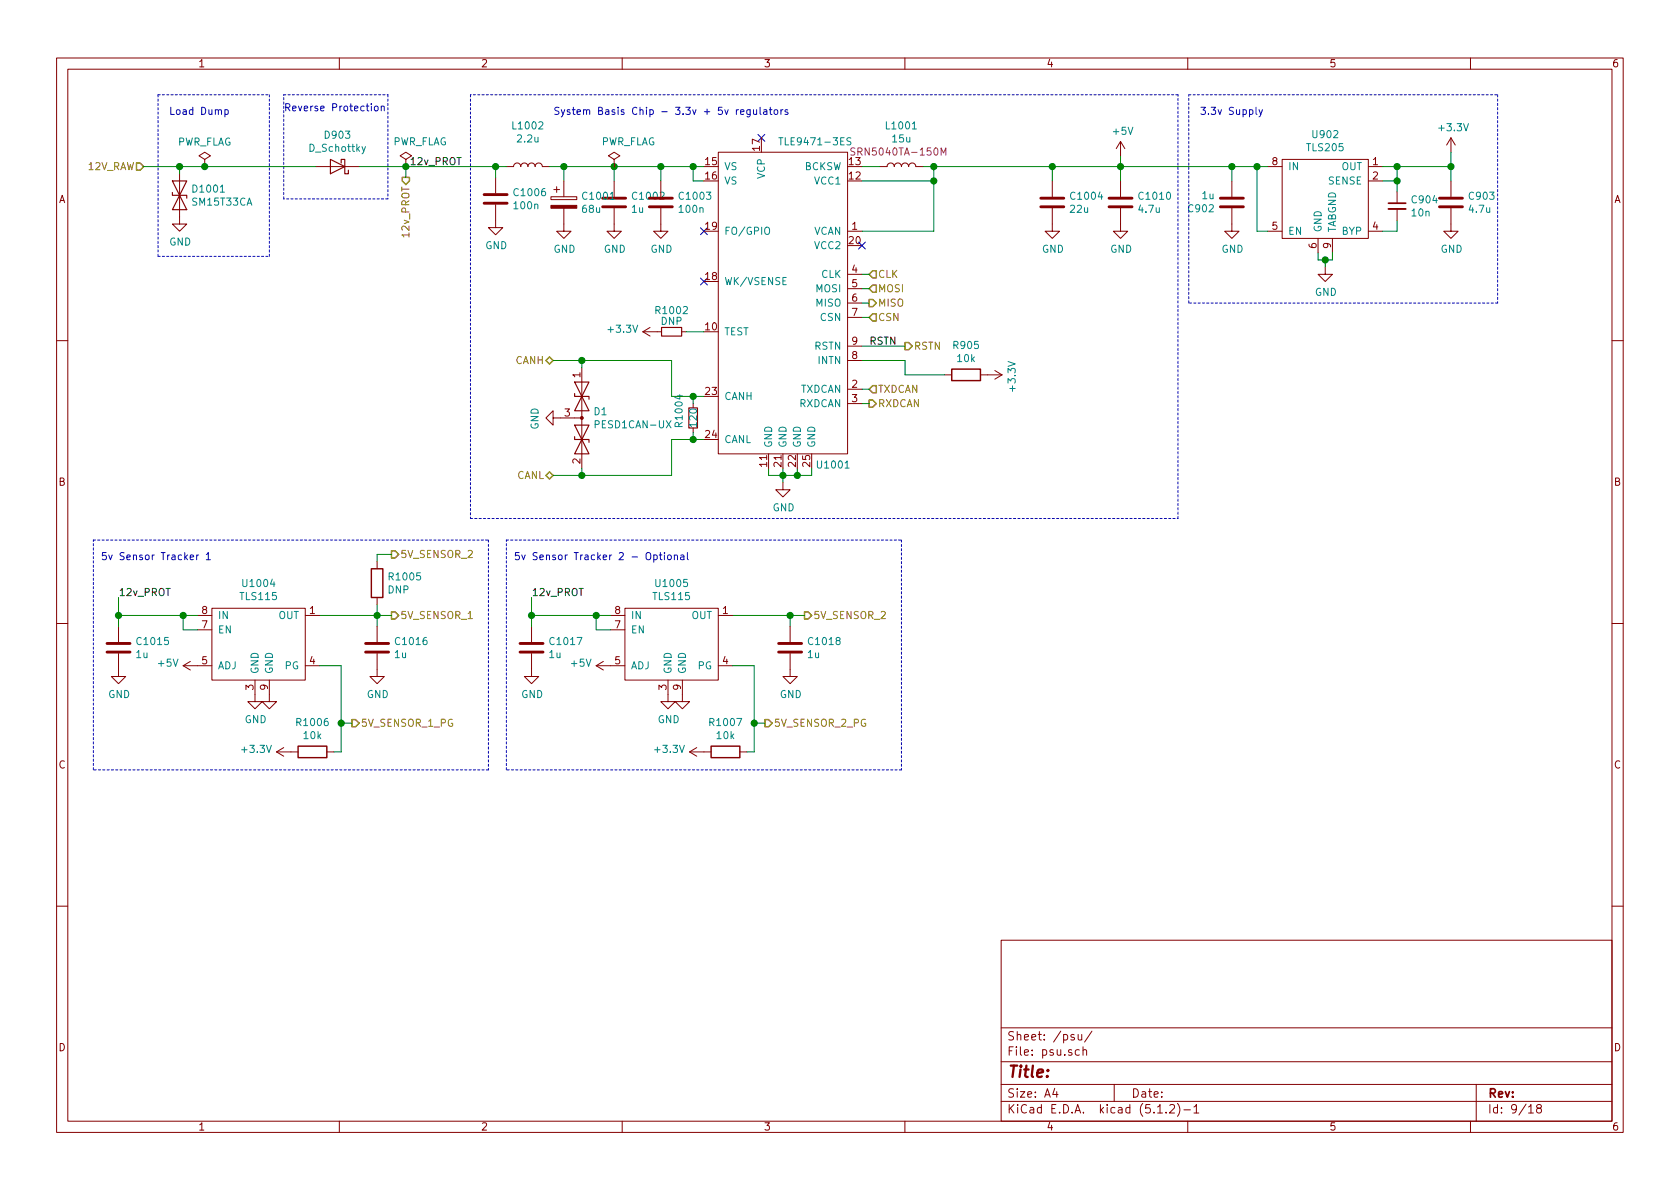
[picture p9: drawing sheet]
<svg xmlns="http://www.w3.org/2000/svg" width="297mm" height="210mm" viewBox="0 0 297 210" stroke-linecap="round" stroke-linejoin="round" font-family="sans-serif">
<g fill="none" stroke="#840000" stroke-width=".18">
<path d="M10 10.3h277v189.9h-277zM12 12.2h273v186.1h-273zM60 10.3v1.9M110 10.3v1.9M160 10.3v1.9M210 10.3v1.9M260 10.3v1.9M31.7 30.7v8.9h1.3l-1.3 1.3-1.2-1.3h1.2M36.2 28.2l1-.6-1-.7-1 .7 1 .6v1.3M36.2 29.5h.1M55.9 29.5h7.6M71.8 28.2l1-.6-1-.7-1.1 .7 1.1 .6v1.3"/>
<path d="M71.8 29.5h.1M87.6 36.2v4.1h1.3l-1.3 1.2-1.2-1.2h1.2M87.6 31.4v2.8M89.5 29.5h1.3a.63 .63 0 0 1 .6-.7 .63 .63 0 0 1 .7 .7 .63 .63 0 0 1 .6-.7 .63 .63 0 0 1 .6 .7 .63 .63 0 0 1 .7-.7 .63 .63 0 0 1 .6 .7 .63 .63 0 0 1 .6-.7 .63 .63 0 0 1 .7 .7h1.3M97.4 34.8h4.6v.5h-4.6zM97.9 33.5h1M98.4 33v1M99.7 36.8v4.1h1.3l-1.3 1.3-1.3-1.3h1.3M99.7 32v2.8M108.6 36.8v4.1h1.3l-1.3 1.3-1.3-1.3h1.3M108.6 28.2l1-.6-1-.7-1 .7 1 .6v1.3M108.6 29.5h.1"/>
<path d="M108.6 32v2.8M116.8 36.8v4.1h1.3l-1.3 1.3-1.2-1.3h1.2M116.8 32v2.8M127 26.9h22.9v53.4h-22.9zM155.6 29.5h1.2a.63 .63 0 0 1 .7-.7 .63 .63 0 0 1 .6 .7 .63 .63 0 0 1 .6-.7 .63 .63 0 0 1 .7 .7 .63 .63 0 0 1 .6-.7 .63 .63 0 0 1 .7 .7 .63 .63 0 0 1 .6-.7 .63 .63 0 0 1 .6 .7h1.3M186.1 36.8v4.1h1.2l-1.2 1.3-1.3-1.3h1.3M186.1 32v2.8M198.1 36.8v4.1h1.3l-1.3 1.3-1.3-1.3h1.3M198.1 25v2.6M198.1 32v2.8M198.1 25l-.7 1.3M198.1 25l.8 1.3"/>
<path d="M217.8 36.8v4.1h1.3l-1.3 1.3-1.3-1.3h1.3M217.8 32v2.8M224.2 29.5h2.5M226.7 28.2h15.2v14h-15.2zM241.9 29.5h2.6M241.9 32h2.6M247 33.9v2M247 37v2M256.5 36.8v4.1h1.3l-1.3 1.3-1.2-1.3h1.2M256.5 24.4l-.7 1.2M256.5 24.4v2.5M256.5 32v2.8"/>
<path d="M256.5 24.4l.8 1.2M113.7 58.7h3.3M113.7 58.7l1.2 .7M114.9 57.9l-1.2 .8M120.5 58.7h.8M149.9 40.9h2.5M149.9 48.5h2.5M149.9 51h2.5M149.9 53.6h2.5M149.9 56.1h2.5M224.2 40.9h2.5M233 42.2v2.5"/>
<path d="M234.3 47.2v1.3h1.3l-1.3 1.3-1.3-1.3h1.3M235.6 42.2v2.5M241.9 40.9h2.6M10 60.2h2M97.8 73.9v-1.3l-1.3 1.3 1.3 1.3v-1.3h5.1M102.9 65v17.8M122.6 71.4v.7M122.6 75.7v.7M149.9 68.8h2.5M149.9 71.4h2.5M149.9 63.7h2.5M149.9 61.2h2.5"/>
<path d="M167 66.3h1.3M173.4 66.3h3.8M175.9 65.5l1.3 .8M177.2 66.3l-1.3 .8M285 60.2h2M66.7 99.3v1.3M138.4 85.3v1.3h1.3l-1.3 1.3-1.2-1.3h1.2M10 110.3h2M21 115.6v4h1.2l-1.2 1.3-1.3-1.3h1.3M21 110.7v2.8M32.4 117.7l1.3 .8M32.4 117.7h5.1"/>
<path d="M33.7 117l-1.3 .7M34.9 108.8h2.6M34.9 111.4h2.6M37.5 107.6h16.5v12.7h-16.5zM54 117.7h2.5M54 108.8h2.5M66.7 115.6v4h1.2l-1.2 1.3-1.3-1.3h1.3M66.7 105.7v1.2M66.7 110.7v2.8M94 115.6v4h1.2l-1.2 1.3-1.3-1.3h1.3M94 110.7v2.8M105.4 117.7h5.1"/>
<path d="M105.4 117.7l1.3 .8M106.7 117l-1.3 .7M107.9 108.8h2.6M107.9 111.4h2.6M110.5 107.6h16.5v12.7h-16.5zM127 117.7h2.5M127 108.8h2.5M139.7 115.6v4h1.3l-1.3 1.3-1.3-1.3h1.3M139.7 110.7v2.8M285 110.3h2M45.1 120.3v3.8h1.3l-1.3 1.2-1.3-1.2h1.3M47.6 120.3v3.8h1.3l-1.3 1.2-1.2-1.2h1.2"/>
<path d="M48.9 133l1.3 .7M48.9 133h3.8M50.2 132.2l-1.3 .8M57.8 133h1.3M118.1 120.3v3.8h1.3l-1.3 1.2-1.3-1.2h1.3M120.6 120.3v3.8h1.3l-1.3 1.2-1.2-1.2h1.2M121.9 133h3.8M121.9 133l1.3 .7M123.2 132.2l-1.3 .8M130.8 133h1.3M10 160.2h2M177 166.3h108v32h-108z"/>
<path d="M285 160.2h2M60 198.3v1.9M110 198.3v1.9M160 198.3v1.9M177 194.8h108M177 191.8h108M177 187.8h108M177 181.8h108M186.5 192.5l-.4 1h1M186.8 193v1M189.9 183a.37 .37 0 0 0-.6 .1l.1 .3 .5 .1 .1 .1-.2 .3-.5-.1M190.6 182.9l.1 .9 .4 .1 .2-.1"/>
<path d="M190.8 185.7l-.4-.1-.3 .3 .1 .6 .2 .1 .4-.1M191.3 182.9v1M191.5 185.7l.2-.1 .3 .1 .1 .9M191.5 185.1v1.5M193.1 182.3l-1.3 2M197 191.8v3M204.7 196.8h.8M206.2 196.7v.1M206.8 195.5l.2-.2h.4l.2 .2 .1 .3-.1 .2-.8 .8h.9M208.2 195.1a1.71 1.71 0 0 1 0 2.3M209.3 196.3h1.2M210 198.3v1.9"/>
<path d="M211.1 195.8l.4-.5v1.5M211.1 196.8h.9M260 198.3v1.9M261 191.8v6.5M270.3 195.8l.4-.5v1.5M270.3 196.8h.8M272 196l-.3-.3 .1-.2a.48 .48 0 0 1 .6-.1l.1 .2-.1 .3-.6 .1a.48 .48 0 0 0 0 .7l.2 .1 .5-.1v-.4l-.2-.3"/>
</g>
<g fill="none" stroke="#848400" stroke-width=".25">
<path d="M24.1 28.8h.7l.6 .7-.6 .6h-.7zM71.1 31.4h1.3v.6l-.6 .6-.7-.6zM153.7 53h.6l.6 .6-.6 .6h-.6zM154.3 47.9h.6v1.2h-.6l-.6-.6zM154.3 50.4h.6v1.3h-.6l-.6-.7zM154.3 55.5h.6v1.3h-.6l-.6-.7zM97.2 63.1l.6 .6-.6 .7-.7-.7zM153.7 70.7h.6l.6 .7-.6 .6h-.6zM154.3 68.2h.6v1.3h-.6l-.6-.7zM160 60.6h.7l.6 .6-.6 .6h-.7zM69.2 97.4h.6l.7 .6-.7 .7h-.6zM96.5 84.1l.7-.7 .6 .7-.6 .6z"/>
<path d="M69.2 108.2h.6l.7 .6-.7 .7h-.6zM142.2 108.2h.7l.6 .6-.6 .7h-.7zM62.2 127.2h.7l.6 .7-.6 .6h-.7zM135.3 127.2h.6l.6 .7-.6 .6h-.6z"/>
</g>
<path d="M30.5 32h2.5l-1.3 2.5zM30.5 34v.5h2.5v.5M31.7 34.5l1.3 2.6h-2.5zM58.4 28.2l2.6 1.3-2.6 1.2zM60.3 28.8v-.6h.7v2.5h.6v-.6M117 57.9h3.5v1.5h-3.5zM101.6 69.6v.5h2.5v.5M101.6 77.2v.5h2.5v.5M101.6 67.6l2.5 5h-2.5l2.5-5zM101.6 75.2h2.5l-2.5 5.1h2.5zM121.8 72.1h1.5v3.6h-1.5z" fill="none" stroke="#840000" stroke-width=".2"/>
<g fill="none" stroke="#0000c2" stroke-width=".18">
<path d="M39.8 19.5l.3-.1 .3 .2-.1 .6h-.5M39.8 19.4v1.3M65.7 18.3v.2M66.3 18.8h.3l.2 .1v.7h-.4l-.2-.1v-.5zM67.4 18.9l.2-.1h.3v.8M67.4 18.8v.8M130.6 19.4l-.4 .2M130.9 19.8l.6-.1v-.2l-.4-.1-.2 .2 .1 .6h.5M132.6 19.4v1l-.2 .3-.3-.1M132.6 19.5l-.3-.1-.3 .2 .2 .6h.4M133.2 19.4l.1 .8h.3l.2-.1M133.8 19.4v.8"/>
<path d="M134.4 19v1.1l.2 .1M135.1 19.5h.4l.1 .7M135.6 19.7l-.4 .1-.2 .1 .1 .3h.5M136 19.4h.5M136.2 19v1.1l.3 .1M137 19.5l.3-.1 .2 .1-.1 .7h-.3l-.2-.2zM138.1 19.4v.8M138.4 19.4l-.3 .2M139.3 19.5l-.3-.1-.2 .2 .1 .2 .4 .1v.3h-.5M222.1 19v1.1l.1 .1M222.6 19.4l.3 .8M223.2 19.4l-.4 1.1-.2 .2"/>
<path d="M33.6 98.5l.6-.1v-.2l-.4-.1-.2 .2 .1 .6h.5M34.8 98.1v.9M35.1 98.1l-.3 .3M36.5 98.1l.3-.4v1.3M36.5 99h.7M115.6 98.2l.4-.1 .2 .3-.1 .5h-.5M115.6 98.1v1.3M116.6 98.1h.4M116.8 97.7v1.1l.2 .2M117.5 97.7v.1M117.5 98.1v.9M118.1 98.2l.3-.1 .3 .3-.1 .5-.3 .1-.2-.1z"/>
<path d="M119.2 98.3l.2-.2 .3 .1 .1 .8M119.2 98.1v.9M120.4 98.2h.5v.8M120.9 98.4l-.4 .1-.2 .2 .1 .2h.5M121.5 97.7v1.1l.2 .2"/>
</g>
<g fill="none" stroke="#008400" stroke-width=".18">
<path d="M25.4 29.5h30.5M31.7 29.5v1.2M63.5 29.5h26M71.8 29.5v1.9M87.6 29.5v1.9M97.2 29.5h27.3M99.7 29.5v2.5M108.6 29.5v2.5M116.8 29.5v2.5M122.6 29.5v2.5h1.9M152.4 29.5h3.2M152.4 32h12.7"/>
<path d="M163.2 29.5h61M165.1 29.5v11.4h-12.7M186.1 29.5v2.5M198.1 27.6v4.4M217.8 29.5v2.5M222.2 29.5v11.4h2M244.5 29.5h12M244.5 32h2.5M247 29.5v4.4M247 39v1.9h-2.5M256.5 26.9v5.1M121.3 58.7h3.2"/>
<path d="M152.4 56.1h1.3M152.4 53.6h1.3M152.4 51h1.3M152.4 48.5h1.3M233 44.7v1.3h2.6v-1.3M234.3 46v1.2M97.8 63.7h20.9v6.4h5.8M102.9 63.7v1.3M122.6 70.1v1.3M122.6 76.4v1.3M124.5 77.7h-5.8v6.4h-20.9M152.4 61.2h7.6"/>
<path d="M152.4 71.4h1.3M152.4 68.8h1.3M152.4 63.7h7.6v2.6h7M69.2 98h-2.5v1.3M102.9 82.8v1.3M135.9 82.8v1.3h7.6v-1.3M138.4 82.8v2.5M141 82.8v1.3M21 108.8h13.9M21 105.7v5M32.4 108.8v2.6h2.5M56.5 108.8h12.7"/>
<path d="M56.5 117.7h3.8v15.3h-1.2M66.7 106.9v3.8M94 108.8h13.9M94 105.7v5M105.4 108.8v2.6h2.5M129.5 108.8h12.7M129.5 117.7h3.8v15.3h-1.2M139.7 108.8v1.9M60.3 127.9h1.9M133.3 127.9h2"/>
</g>
<g fill="none" stroke="#0000c2" stroke-width=".18" stroke-dasharray=".4 .4">
<path d="M27.9 16.8h19.7M47.6 16.8v28.5M50.2 16.8h18.4M68.6 16.8v18.4M83.2 16.8v74.9M208.3 16.8h-125.1M210.2 16.8h54.6M264.8 16.8v36.8M50.2 35.2v-18.4M68.6 35.2h-18.4M27.9 45.3v-28.5M27.9 45.3h19.7"/>
<path d="M210.2 53.6v-36.8M264.8 53.6h-54.6M16.5 95.5h69.9M83.2 91.7h125.1M86.4 95.5v40.6M89.5 95.5h69.9M159.4 95.5v40.6M208.3 91.7v-74.9M16.5 136.1v-40.6M86.4 136.1h-69.9M89.5 136.1v-40.6M159.4 136.1h-69.9"/>
</g>
<g fill="none" stroke="#840000" stroke-width=".51">
<path d="M85.6 35.9h4.1M85.6 34.4h4.1M106.6 36.6h4M106.6 35h4M114.8 36.6h4.1M114.8 35h4.1M184 36.6h4.1M184 35h4.1M196.1 36.6h4.1M196.1 35h4.1M215.8 36.6h4M215.8 35h4"/>
<path d="M254.5 36.6h4.1M254.5 35h4.1M18.9 115.3h4.1M18.9 113.8h4.1M64.6 115.3h4.1M64.6 113.8h4.1M91.9 115.3h4.1M91.9 113.8h4.1M137.7 115.3h4M137.7 113.8h4"/>
</g>
<g fill="#008400" stroke="#008400" stroke-width=".25">
<circle cx="66.7" cy="108.8" r=".51"/>
<circle cx="21" cy="108.8" r=".51"/>
<circle cx="60.3" cy="127.9" r=".51"/>
<circle cx="139.7" cy="108.8" r=".51"/>
<circle cx="94" cy="108.8" r=".51"/>
<circle cx="133.4" cy="127.9" r=".51"/>
<circle cx="165.1" cy="29.5" r=".51"/>
<circle cx="186.1" cy="29.5" r=".51"/>
<circle cx="198.1" cy="29.5" r=".51"/>
<circle cx="122.6" cy="29.5" r=".51"/>
<circle cx="116.8" cy="29.5" r=".51"/>
<circle cx="108.6" cy="29.5" r=".51"/>
<circle cx="138.4" cy="84.1" r=".51"/>
<circle cx="122.6" cy="77.7" r=".51"/>
<circle cx="122.6" cy="70.1" r=".51"/>
<circle cx="141" cy="84.1" r=".51"/>
<circle cx="87.6" cy="29.5" r=".51"/>
<circle cx="99.7" cy="29.5" r=".51"/>
<circle cx="31.8" cy="29.5" r=".51"/>
<circle cx="71.8" cy="29.5" r=".51"/>
<circle cx="36.2" cy="29.5" r=".51"/>
<circle cx="234.3" cy="46" r=".51"/>
<circle cx="247" cy="32" r=".51"/>
<circle cx="222.3" cy="29.5" r=".51"/>
<circle cx="247" cy="29.5" r=".51"/>
<circle cx="256.5" cy="29.5" r=".51"/>
<circle cx="217.8" cy="29.5" r=".51"/>
<circle cx="105.4" cy="108.8" r=".51"/>
<circle cx="32.4" cy="108.8" r=".51"/>
<circle cx="165.1" cy="32" r=".51"/>
<circle cx="102.9" cy="63.7" r=".51"/>
<circle cx="102.9" cy="84.1" r=".51"/>
</g>
<path d="M168.3 65.3h5.1v2h-5.1zM65.7 100.6h2v5.1h-2zM52.7 131.9h5.1v2.1h-5.1zM125.7 131.9h5.1v2.1h-5.1z" fill="none" stroke="#840000" stroke-width=".25"/>
<path d="M151.2 26.2h-.5l-.2 .1-.1 .2 .1 .2 .5 .2 .2 .3-.3 .2h-.5M166.4 27.4v-1.2l.4 .9 .4-.9v1.2" fill="none" stroke="#840084" stroke-width=".18"/>
<path d="M134 23.8l1.2 1.2M135.2 23.8l-1.2 1.2M123.9 49.2l1.2 1.2M123.9 40.3l1.2 1.2M125.1 49.2l-1.2 1.2M125.1 40.3l-1.2 1.2M151.8 42.8l1.2 1.2M153 42.8l-1.2 1.2" fill="none" stroke="#000084" stroke-width=".18"/>
<path d="M64.6 25.9l-.4 1.2-.2 .1M137.7 24.4h.7M150.4 24.4h-.4l-.2 .1v.3l.5 .3 .1 .3-.2 .2h-.5M135.3 40.4l.2-.2a.45 .45 0 0 1 .6 .4v.4l-.2 .4h-.5a.92 .92 0 0 1-.1-1zM139 49.1h-.6v1.2h.6" fill="none" stroke="#008484" stroke-width=".18"/>
<g fill="#840000" stroke="#840000" stroke-width=".18">
<path d="M97.4 36.3h4.6v.5h-4.6z"/>
<circle cx="102.9" cy="73.9" r=".25"/>
</g>
<path d="M245.5 37h3" fill="none" stroke="#840000" stroke-width=".33"/>
<path d="M245.5 35.9h3" fill="none" stroke="#840000" stroke-width=".3"/>
<text font-size="2.8" fill="#840000" x="178" y="190.5">Title:</text>
<g font-size="2.1" fill="#840000">
<text x="178" y="184">Sheet: /psu/</text>
<text x="178" y="186.7">File: psu.sch</text>
<text x="178" y="196.9">KiCad E.D.A. kicad (5.1.2)-1</text>
<text x="178" y="194.1">Size: A4</text>
<text x="200" y="194.1">Date:</text>
<text x="263" y="194.1">Rev:</text>
<text x="263" y="196.9">Id: 9/18</text>
</g>
<g font-size="1.8" fill="#840000">
<text x="35" y="11.9">1</text>
<text x="85" y="11.9">2</text>
<text x="135" y="11.9">3</text>
<text x="185" y="11.9">4</text>
<text x="235" y="11.9">5</text>
<text x="285" y="11.9">6</text>
<text x="124.8" y="29.2">15</text>
<text x="134.4" y="26.6" transform="rotate(-90 134.4 26.6)">17</text>
<text x="150.2" y="29.2">13</text>
<text x="224.9" y="29.2">8</text>
<text x="242.7" y="29.2">1</text>
<text x="10.4" y="35.9">A</text>
<text x="124.8" y="31.7">16</text>
<text x="150.2" y="31.7">12</text>
<text x="242.7" y="31.7">2</text>
<text x="285.4" y="35.9">A</text>
<text x="124.8" y="40.6">19</text>
<text x="150.6" y="40.6">1</text>
<text x="224.9" y="40.6">5</text>
<text x="242.7" y="40.6">4</text>
<text x="150.2" y="43.2">20</text>
<text x="232.8" y="43.9" transform="rotate(-90 232.8 43.9)">6</text>
<text x="235.3" y="43.9" transform="rotate(-90 235.3 43.9)">9</text>
<text x="124.8" y="49.5">18</text>
<text x="150.6" y="48.3">4</text>
<text x="150.6" y="50.8">5</text>
<text x="150.6" y="53.3">6</text>
<text x="124.8" y="58.4">10</text>
<text x="150.6" y="55.9">7</text>
<text x="150.6" y="63.5">8</text>
<text x="150.6" y="61">9</text>
<text x="102.6" y="66.8" transform="rotate(-90 102.6 66.8)">1</text>
<text x="124.8" y="69.8">23</text>
<text x="150.6" y="68.6">2</text>
<text x="150.6" y="71.1">3</text>
<text x="99.8" y="73.7">3</text>
<text x="124.8" y="77.5">24</text>
<text x="102.6" y="82" transform="rotate(-90 102.6 82)">2</text>
<text x="135.6" y="82.5" transform="rotate(-90 135.6 82.5)">11</text>
<text x="138.2" y="82.5" transform="rotate(-90 138.2 82.5)">21</text>
<text x="140.7" y="82.5" transform="rotate(-90 140.7 82.5)">22</text>
<text x="143.3" y="82.5" transform="rotate(-90 143.3 82.5)">25</text>
<text x="10.4" y="85.9">B</text>
<text x="285.4" y="85.9">B</text>
<text x="35.7" y="111.1">7</text>
<text x="35.7" y="108.6">8</text>
<text x="54.8" y="108.6">1</text>
<text x="108.7" y="111.1">7</text>
<text x="108.7" y="108.6">8</text>
<text x="127.8" y="108.6">1</text>
<text x="35.7" y="117.5">5</text>
<text x="54.8" y="117.5">4</text>
<text x="108.7" y="117.5">5</text>
<text x="127.8" y="117.5">4</text>
<text x="44.8" y="122" transform="rotate(-90 44.8 122)">3</text>
<text x="47.4" y="122" transform="rotate(-90 47.4 122)">9</text>
<text x="117.9" y="122" transform="rotate(-90 117.9 122)">3</text>
<text x="120.4" y="122" transform="rotate(-90 120.4 122)">9</text>
<text x="10.4" y="135.9">C</text>
<text x="285.4" y="135.9">C</text>
<text x="10.4" y="185.9">D</text>
<text x="285.4" y="185.9">D</text>
<text x="35" y="199.9">1</text>
<text x="85" y="199.9">2</text>
<text x="135" y="199.9">3</text>
<text x="185" y="199.9">4</text>
<text x="235" y="199.9">5</text>
<text x="285" y="199.9">6</text>
</g>
<g font-size="1.8" fill="#0000c2">
<text x="29.8" y="20.3">Load Dump</text>
<text x="50.2" y="19.7">Reverse Protection</text>
<text x="97.8" y="20.3">System Basis Chip - 3.3v + 5v regulators</text>
<text x="212.1" y="20.3">3.3v Supply</text>
<text x="17.8" y="99.1">5v Sensor Tracker 1</text>
<text x="90.8" y="99.1">5v Sensor Tracker 2 - Optional</text>
</g>
<g font-size="1.8" fill="#008484">
<text x="90.8" y="22.9">L1002</text>
<text x="156.9" y="22.9">L1001</text>
<text x="196.9" y="23.8">+5V</text>
<text x="254.6" y="23.2">+3.3V</text>
<text x="31.2" y="25.7">PWR_FLAG</text>
<text x="54.8" y="26.8">D_Schottky</text>
<text x="57.6" y="24.5">D903</text>
<text x="69.3" y="25.7">PWR_FLAG</text>
<text x="91.6" y="25.2">2.2u</text>
<text x="106.2" y="25.7">PWR_FLAG</text>
<text x="138.6" y="25.7">TLE9471-3ES</text>
<text x="157.9" y="25.2">15u</text>
<text x="231.2" y="26.7">TLS205</text>
<text x="232.2" y="24.4">U902</text>
<text x="34.3" y="34.1">D1001</text>
<text x="91.1" y="34.7">C1006</text>
<text x="103.2" y="35.3">C1001</text>
<text x="112" y="35.3">C1002</text>
<text x="120.3" y="35.3">C1003</text>
<text x="128" y="30.1">VS</text>
<text x="128" y="32.6">VS</text>
<text x="135.3" y="31.6" transform="rotate(-90 135.3 31.6)">VCP</text>
<text x="142.2" y="30.1">BCKSW</text>
<text x="144.1" y="32.6">VCC1</text>
<text x="189.5" y="35.3">C1004</text>
<text x="201.6" y="35.3">C1010</text>
<text x="212.6" y="35.2">1u</text>
<text x="227.7" y="30.1">IN</text>
<text x="234.9" y="32.6">SENSE</text>
<text x="237.2" y="30.1">OUT</text>
<text x="249.8" y="36">C904</text>
<text x="259.9" y="35.3">C903</text>
<text x="34.1" y="36.4">SM15T33CA</text>
<text x="91" y="37">100n</text>
<text x="103" y="37.6">68u</text>
<text x="111.7" y="37.6">1u</text>
<text x="120.2" y="37.6">100n</text>
<text x="128" y="41.5">FO/GPIO</text>
<text x="143.8" y="41.5">VCAN</text>
<text x="189.3" y="37.6">22u</text>
<text x="201.4" y="37.6">4.7u</text>
<text x="210.2" y="37.5">C902</text>
<text x="227.7" y="41.5">EN</text>
<text x="233.7" y="41.1" transform="rotate(-90 233.7 41.1)">GND</text>
<text x="236.2" y="41.1" transform="rotate(-90 236.2 41.1)">TABGND</text>
<text x="237.3" y="41.5">BYP</text>
<text x="249.7" y="38.3">10n</text>
<text x="259.9" y="37.6">4.7u</text>
<text x="29.9" y="43.4">GND</text>
<text x="85.8" y="44.1">GND</text>
<text x="97.9" y="44.7">GND</text>
<text x="106.8" y="44.7">GND</text>
<text x="115" y="44.7">GND</text>
<text x="144.1" y="44.1">VCC2</text>
<text x="184.2" y="44.7">GND</text>
<text x="196.3" y="44.7">GND</text>
<text x="216" y="44.7">GND</text>
<text x="254.7" y="44.7">GND</text>
<text x="128" y="50.4">WK/VSENSE</text>
<text x="144.3" y="51.7">MOSI</text>
<text x="145.2" y="49.1">CLK</text>
<text x="232.5" y="52.3">GND</text>
<text x="107.7" y="58.8">+3.3V</text>
<text x="116.2" y="55.5">R1002</text>
<text x="116.9" y="57.4">DNP</text>
<text x="128" y="59.3">TEST</text>
<text x="144.3" y="54.2">MISO</text>
<text x="145.1" y="56.8">CSN</text>
<text x="144" y="61.8">RSTN</text>
<text x="144.7" y="64.4">INTN</text>
<text x="168.7" y="61.7">R905</text>
<text x="169.3" y="64">10k</text>
<text x="128" y="70.7">CANH</text>
<text x="141.5" y="69.5">TXDCAN</text>
<text x="179.6" y="69" transform="rotate(-90 179.6 69)">+3.3V</text>
<text x="95.2" y="76" transform="rotate(-90 95.2 76)">GND</text>
<text x="105.1" y="73.4">D1</text>
<text x="105.6" y="75.7">PESD1CAN-UX</text>
<text x="120.7" y="75.3" transform="rotate(-90 120.7 75.3)">R1004</text>
<text x="123.2" y="75.4" transform="rotate(-90 123.2 75.4)">120</text>
<text x="141.3" y="72">RXDCAN</text>
<text x="128" y="78.4">CANL</text>
<text x="136.5" y="79.2" transform="rotate(-90 136.5 79.2)">GND</text>
<text x="139.1" y="79.2" transform="rotate(-90 139.1 79.2)">GND</text>
<text x="141.6" y="79.2" transform="rotate(-90 141.6 79.2)">GND</text>
<text x="144.1" y="79.2" transform="rotate(-90 144.1 79.2)">GND</text>
<text x="144.7" y="82.8">U1001</text>
<text x="136.6" y="90.4">GND</text>
<text x="42.6" y="106.1">TLS115</text>
<text x="43.1" y="103.8">U1004</text>
<text x="68.6" y="104.9">DNP</text>
<text x="69" y="102.6">R1005</text>
<text x="115.6" y="106.1">TLS115</text>
<text x="116.2" y="103.8">U1005</text>
<text x="38.5" y="112">EN</text>
<text x="38.5" y="109.5">IN</text>
<text x="49.2" y="109.5">OUT</text>
<text x="111.5" y="112">EN</text>
<text x="111.5" y="109.5">IN</text>
<text x="122.3" y="109.5">OUT</text>
<text x="24.1" y="116.4">1u</text>
<text x="24.4" y="114.1">C1015</text>
<text x="28.1" y="117.9">+5V</text>
<text x="38.5" y="118.4">ADJ</text>
<text x="45.7" y="119.2" transform="rotate(-90 45.7 119.2)">GND</text>
<text x="48.3" y="119.2" transform="rotate(-90 48.3 119.2)">GND</text>
<text x="50.4" y="118.4">PG</text>
<text x="69.8" y="116.4">1u</text>
<text x="70.1" y="114.1">C1016</text>
<text x="97.1" y="116.4">1u</text>
<text x="97.4" y="114.1">C1017</text>
<text x="101.1" y="117.9">+5V</text>
<text x="111.5" y="118.4">ADJ</text>
<text x="118.7" y="119.2" transform="rotate(-90 118.7 119.2)">GND</text>
<text x="121.3" y="119.2" transform="rotate(-90 121.3 119.2)">GND</text>
<text x="123.4" y="118.4">PG</text>
<text x="142.8" y="116.4">1u</text>
<text x="143.2" y="114.1">C1018</text>
<text x="19.1" y="123.4">GND</text>
<text x="64.8" y="123.4">GND</text>
<text x="92.2" y="123.4">GND</text>
<text x="137.9" y="123.4">GND</text>
<text x="43.3" y="127.9">GND</text>
<text x="52.7" y="128.4">R1006</text>
<text x="53.8" y="130.7">10k</text>
<text x="116.3" y="127.9">GND</text>
<text x="125.7" y="128.4">R1007</text>
<text x="126.8" y="130.7">10k</text>
<text x="42.9" y="133.1">+3.3V</text>
<text x="116" y="133.1">+3.3V</text>
</g>
<g font-size="1.8">
<text x="72.4" y="29.2">12v_PROT</text>
<text x="153.7" y="61">RSTN</text>
<text x="21" y="105.4">12v_PROT</text>
<text x="94" y="105.4">12v_PROT</text>
</g>
<text font-size="1.8" fill="#840084" x="151.6" y="27.5">SRN5040TA-150M</text>
<g font-size="1.8" fill="#848400">
<text x="15.5" y="30.1">12V_RAW</text>
<text x="72.4" y="41.7" transform="rotate(-90 72.4 41.7)">12v_PROT</text>
<text x="155.2" y="49.1">CLK</text>
<text x="155.2" y="51.7">MOSI</text>
<text x="155.2" y="54.2">MISO</text>
<text x="155.2" y="56.8">CSN</text>
<text x="91.2" y="64.4">CANH</text>
<text x="161.5" y="61.8">RSTN</text>
<text x="155.2" y="69.5">TXDCAN</text>
<text x="155.2" y="72">RXDCAN</text>
<text x="91.4" y="84.7">CANL</text>
<text x="70.7" y="98.7">5V_SENSOR_2</text>
<text x="70.7" y="109.5">5V_SENSOR_1</text>
<text x="143.8" y="109.5">5V_SENSOR_2</text>
<text x="63.8" y="128.5">5V_SENSOR_1_PG</text>
<text x="136.8" y="128.5">5V_SENSOR_2_PG</text>
</g>
</svg>
